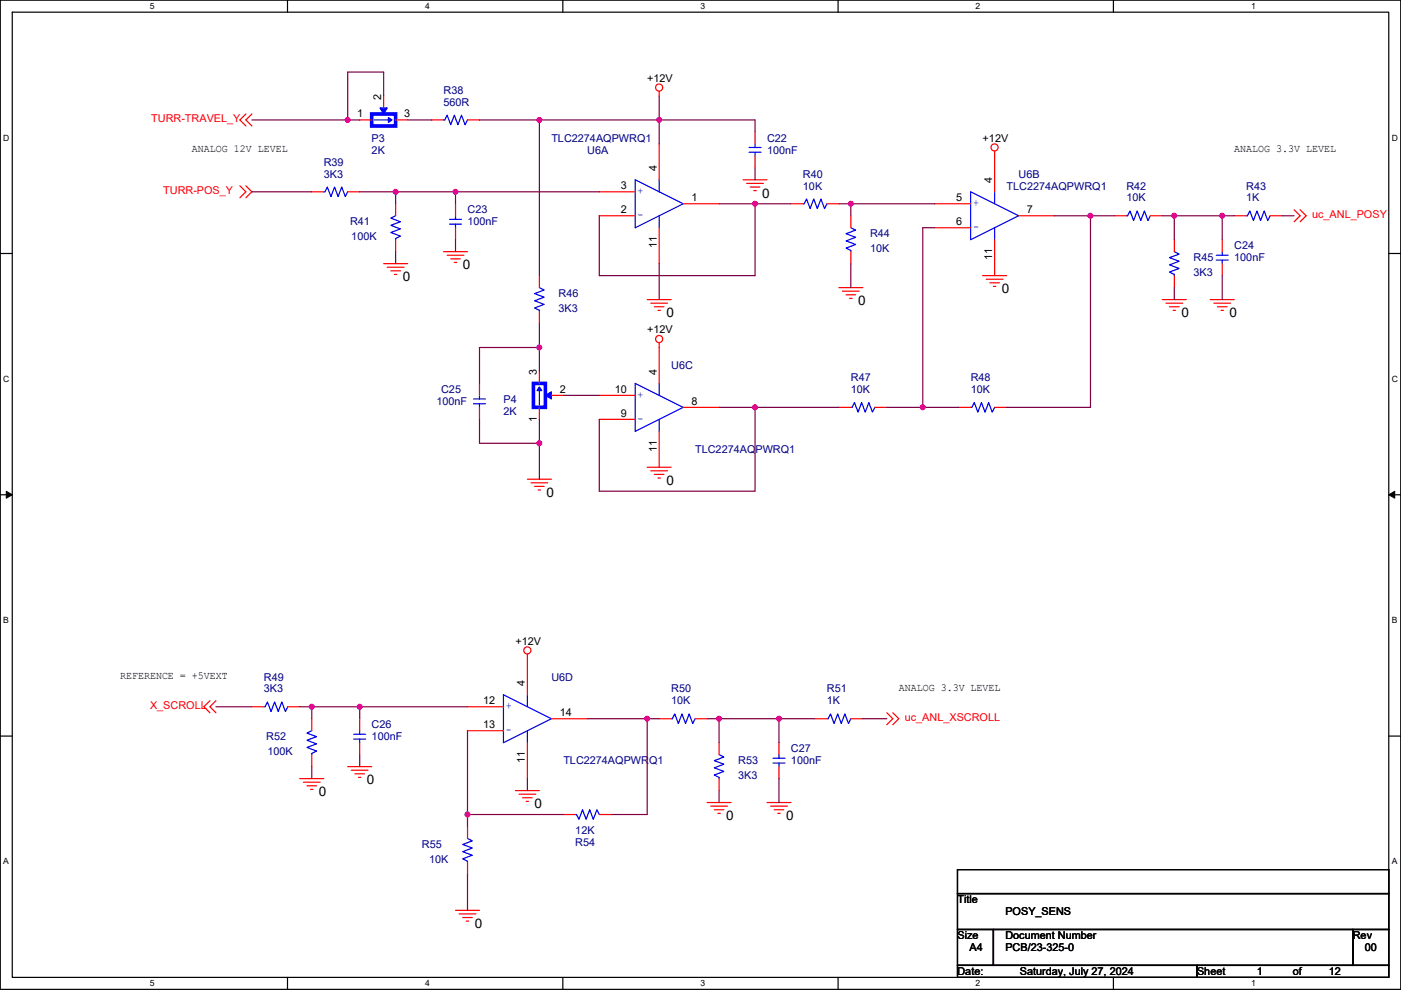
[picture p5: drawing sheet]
<svg xmlns="http://www.w3.org/2000/svg" width="297mm" height="210mm" viewBox="0 0 297 210" stroke-linecap="round" stroke-linejoin="round" font-family="sans-serif">
<path d="M.1 0h296.9v209.8h-296.9zM2.6 2.6h291.8v204.7h-291.8z" fill="none" stroke="#000" stroke-width=".25"/>
<g fill="#fff">
<path d="M31.8 .3h1v2h-1z"/>
<path d="M31.8 207.6h1v2h-1z"/>
</g>
<path d="M61 0v2.6M61 207.3v2.5" fill="none" stroke="#000" stroke-width=".25"/>
<g fill="#fff">
<path d="M90.1 .3h1v2h-1z"/>
<path d="M90.1 207.6h1v2h-1z"/>
</g>
<path d="M119.3 0v2.6M119.3 207.3v2.5" fill="none" stroke="#000" stroke-width=".25"/>
<g fill="#fff">
<path d="M148.5 .3h1v2h-1z"/>
<path d="M148.5 207.6h1v2h-1z"/>
</g>
<path d="M177.7 0v2.6M177.7 207.3v2.5" fill="none" stroke="#000" stroke-width=".25"/>
<g fill="#fff">
<path d="M206.9 .3h1v2h-1z"/>
<path d="M206.9 207.6h1v2h-1z"/>
</g>
<path d="M236.1 0v2.6M236.1 207.3v2.5" fill="none" stroke="#000" stroke-width=".25"/>
<g fill="#fff">
<path d="M265.2 .3h1v2h-1z"/>
<path d="M265.2 207.6h1v2h-1z"/>
<path d="M.7 28.2h1.3v2h-1.3z"/>
<path d="M295.1 28.2h1.3v2h-1.3z"/>
<path d="M.7 79.4h1.3v2h-1.3z"/>
<path d="M295.1 79.4h1.3v2h-1.3z"/>
</g>
<path d="M.1 53.8h2.5M294.4 53.8h2.6" fill="none" stroke="#000" stroke-width=".25"/>
<g fill="#fff">
<path d="M.7 130.5h1.2v2.1h-1.2z"/>
<path d="M295.1 130.5h1.2v2.1h-1.2z"/>
</g>
<path d="M.1 104.9h2.5M294.4 104.9h2.6" fill="none" stroke="#000" stroke-width=".25"/>
<path d="M1.3 104.2l1.3 .7-1.3 .8zM294.4 104.9l1.3-.7v1.5z" fill="#000" stroke="#000" stroke-width=".21"/>
<g fill="#fff">
<path d="M.7 181.7h1.2v2h-1.2z"/>
<path d="M295.1 181.7h1.2v2h-1.2z"/>
</g>
<path d="M.1 156.1h2.5M294.4 156.1h2.6M203 184.4h91.4v5.1h-91.4zM203 189.5h91.4v7.6h-91.4zM203 197.1h7.6v7.7h-7.6zM210.6 197.1h76.2v7.7h-76.2zM286.8 197.1h7.6v7.7h-7.6zM203 204.8h50.8v2.5h-50.8zM253.8 204.8h40.6v2.5h-40.6z" fill="none" stroke="#000" stroke-width=".25"/>
<g fill="none" stroke="#f00" stroke-width=".25">
<path d="M139.8 19.3v1.1M50.9 39.4l1.2 1.3-1.2 1.3M52.1 39.4l1.3 1.3-1.3 1.3M52.1 24.2l-1.2 1.2 1.2 1.3M53.4 24.2l-1.3 1.2 1.3 1.3M76.3 25.4h2.5M81.3 20.4v2.5M83.9 25.4h2.5M91.5 25.4h2.5M99.1 25.4h2.6M139.8 30.5v7.6M157.5 38.1h5.1"/>
<path d="M158.3 38.9h3.6M159.1 39.7h2M160.1 28v2.5M160.1 33.1v2.5M210.9 32v8.7M66.1 40.7h2.5M73.7 40.7h2.6M81.3 55.9h5.1M82.1 56.7h3.6M82.9 57.4h2M83.6 58.2h.5M83.9 43.2v2.6"/>
<path d="M83.9 50.8v2.6M94 53.4h5.1M94.8 54.1h3.6M95.6 54.9h2M96.3 55.7h.5M96.6 43.2v2.6M96.6 48.3v2.5M114.4 58.5v2.5M127.1 40.7h7.6M127.1 45.8h7.6M139.8 48.3v7.6M144.8 43.2h7.7"/>
<path d="M159.8 40.4h.5M167.7 43.2h2.5M175.3 43.2h2.6M180.4 45.8v2.5M180.4 53.4v2.5M198.2 43.2h7.6M198.2 48.3h7.6M208.3 58.5h5.1M209.1 59.2h3.6M209.9 60h2M210.9 50.8v7.7M216 45.8h7.6"/>
<path d="M236.3 45.8h2.5M243.9 45.8h2.5M249 50.8v2.6M249 58.5v2.5M259.1 50.8v2.6M259.1 55.9v2.6M261.7 45.8h2.5M269.3 45.8h2.5M274.4 44.5l1.3 1.3-1.3 1.2M275.7 44.5l1.2 1.3-1.2 1.2M114.4 66.1v2.5M114.4 78.8v2.5"/>
<path d="M137.2 63.5h5.1M138 64.3h3.5M138.7 65.1h2.1M139.5 65.8h.5M139.8 72.7v8.6M177.9 61h5M178.6 61.8h3.6M179.4 62.5h2M180.1 63.3h.6M210.6 60.7h.5M246.4 63.5h5.1M247.2 64.3h3.6"/>
<path d="M248 65.1h2M248.7 65.8h.5M256.6 63.5h5.1M257.4 64.3h3.5M258.1 65.1h2.1M258.9 65.8h.5M101.7 81.3v2.6M101.7 86.4v2.5M114.4 86.4v2.5M116.9 83.9h2.5M127.1 83.9h7.6M127.1 88.9h7.6"/>
<path d="M137.2 99.1h5.1M138 99.9h3.5M139.8 91.5v7.6M144.8 86.4h7.7M177.9 86.4h2.5M185.5 86.4h2.5M203.3 86.4h2.5M210.9 86.4h2.5M111.8 101.6h5.1M112.6 102.4h3.5M113.3 103.2h2.1M114.1 103.9h.5"/>
<path d="M138.7 100.6h2.1M139.5 101.4h.5M111.8 138.7v8.7M44.5 148.6l-1.3 1.3 1.3 1.3M45.8 148.6l-1.3 1.3 1.3 1.3M53.4 149.9h2.5M61 149.9h2.6M66.1 152.4v2.6M76.3 152.4v2.6M76.3 157.5v2.6M99.1 149.9h7.6M99.1 155h7.6"/>
<path d="M111.8 157.5v7.6M116.9 152.4h7.6M139.8 152.4h2.5M147.4 152.4h2.5M152.5 157.5v2.6M165.2 157.5v2.6M172.8 152.4h2.5M180.4 152.4h2.5M188 151.2l1.3 1.2-1.3 1.3M189.3 151.2l1.3 1.2-1.3 1.3M63.6 165.1h5M64.3 165.9h3.6"/>
<path d="M65.1 166.7h2M65.8 167.4h.6M66.1 160.1v2.5M73.7 162.6h5.1M74.5 163.4h3.5M75.2 164.1h2.1M76 164.9h.5M99.1 175.3v2.5M109.3 167.7h5.1M110 168.4h3.6M110.8 169.2h2M111.6 170h.5"/>
<path d="M119.4 172.8h2.6M127.1 172.8h2.5M149.9 170.2h5.1M150.7 171h3.5M151.4 171.7h2.1M152.2 172.5h.5M152.5 165.1v2.6M162.6 170.2h5.1M163.4 171h3.5M164.1 171.7h2.1M164.9 172.5h.5M165.2 162.6v2.5"/>
<path d="M96.6 193.1h5.1M97.3 193.8h3.6M98.1 194.6h2M98.9 195.4h.5M99.1 182.9v2.6"/>
<circle cx="139.7" cy="18.6" r=".76"/>
<circle cx="210.9" cy="31.3" r=".76"/>
<circle cx="139.7" cy="71.9" r=".76"/>
<circle cx="111.8" cy="138" r=".76"/>
</g>
<g fill="none" stroke="#00f" stroke-width=".25">
<path d="M79.3 25.4h3.3M94 25.4h.3l.5-1 .8 2.1 .7-2.1 .8 2.1 .8-2.1 .7 2.1 .5-1.1M134.7 38.1l10.1 5.1-10.1 5.1zM139.8 38.1v2.6M158.8 31.3h2.6M158.8 32.3h2.6M160.1 32.3v.8M160.1 30.5v.8M68.6 40.7h.3l.5-1 .8 2 .7-2 .8 2 .8-2 .7 2 .5-1M83.9 45.8l-1 .5 2 .7-2 .8 2 .8-2 .7 2 .8-1 .5v.2M95.3 46.5h2.6M95.3 47.5h2.6"/>
<path d="M96.6 47.5v.8M96.6 45.8v.7M139.8 45.8v2.5M170.2 43.2h.3l.5-1 .8 2 .7-2 .8 2 .8-2 .7 2 .5-1M180.4 48.3l1 .5-2 .8 2 .7-2 .8 2 .8-2 .7 1 .5v.3M205.8 40.7l10.2 5.1-10.2 5zM210.9 40.7v2.5M210.9 48.3v2.5M238.8 45.8h.3l.5-1.1 .7 2.1 .8-2.1 .8 2.1 .7-2.1 .8 2.1 .5-1M249 53.4l1 .5-2 .8 2 .7-2 .8 2 .7-2 .8 1 .5v.3M257.9 54.1h2.5M257.9 55.2h2.5"/>
<path d="M259.1 55.2v.7M259.1 53.4v.7M264.2 45.8h.3l.5-1.1 .7 2.1 .8-2.1 .8 2.1 .7-2.1 .8 2.1 .5-1M114.4 61l1 .5-2.1 .8 2.1 .7-2.1 .8 2.1 .8-2.1 .7 1.1 .5v.3M100.4 84.6h2.5M100.4 85.6h2.5M101.7 85.6v.8M101.7 83.9v.7M114.4 82.6v3.3M134.7 81.3l10.1 5.1-10.1 5.1zM139.8 81.3v2.6M139.8 88.9v2.6"/>
<path d="M180.4 86.4h.3l.5-1 .7 2 .8-2 .7 2 .8-2 .8 2 .5-1M205.8 86.4h.3l.5-1 .7 2 .8-2 .7 2 .8-2 .8 2 .5-1M55.9 149.9h.3l.5-1 .8 2 .7-2 .8 2 .8-2 .7 2 .5-1M66.1 155l-1 .5 2 .8-2 .7 2 .8-2 .7 2 .8-1 .5v.3M75 155.7h2.5M75 156.8h2.5M76.3 156.8v.7M76.3 155v.7M106.7 147.4l10.2 5-10.2 5.1zM111.8 147.4v2.5M111.8 155v2.5M142.3 152.4h.3l.5-1 .7 2.1 .8-2.1 .7 2.1 .8-2.1 .8 2.1 .5-1.1"/>
<path d="M175.3 152.4h.3l.5-1 .7 2.1 .8-2.1 .8 2.1 .7-2.1 .8 2.1 .5-1.1M99.1 177.8l1 .6-2 .7 2 .8-2 .7 2 .8-2 .8 1 .5v.2M122 172.8h.2l.5 1 .8-2.1 .8 2.1 .7-2.1 .8 2.1 .8-2.1 .5 1.1M152.5 160.1l1 .5-2.1 .7 2.1 .8-2.1 .8 2.1 .7-2.1 .8 1.1 .5v.2M163.9 160.8h2.5M163.9 161.8h2.5M165.2 161.8v.8M165.2 160.1v.7"/>
</g>
<path d="M78.8 24.2h5.1v2.5h-5.1zM113.1 81.3h2.5v5.1h-2.5z" fill="none" stroke="#00f" stroke-width=".76"/>
<g fill="#00f" stroke="#00f" stroke-width=".25">
<path d="M80.6 22.9h1.5l-.8 1.3z" fill-rule="evenodd"/>
<path d="M82.4 24.9l.7 .5-.7 .6z" fill-rule="evenodd"/>
<path d="M115.6 83.9l1.3-.8v1.5z" fill-rule="evenodd"/>
<path d="M114.4 82.1l.5 .7h-1z" fill-rule="evenodd"/>
</g>
<g fill="none" stroke="#800040" stroke-width=".25">
<path d="M53.4 25.4h20.3M73.7 25.4h2.6M81.3 20.4v-5.1h-7.6v10.1M86.4 25.4h5.1M101.7 25.4h12.7M114.4 25.4h25.4M114.4 25.4v33.1M139.8 20.4v5M139.8 25.4v5.1M139.8 25.4h20.3v2.6M160.1 35.6v2.5M53.4 40.7h12.7"/>
<path d="M76.3 40.7h7.6M83.9 40.7h12.7M83.9 40.7v2.5M83.9 53.4v2.5M96.6 40.7h30.5M96.6 40.7v2.5M96.6 50.8v2.6M139.8 55.9v7.6M152.5 43.2h7.6M160.1 43.2v15.3h-33v-12.7M160.1 43.2h7.6M177.9 43.2h2.5"/>
<path d="M180.4 43.2v2.6M180.4 43.2h17.8M180.4 55.9v5.1M198.2 48.3h-2.6v38.1M223.6 45.8h7.6M231.2 45.8v40.6h-17.8M231.2 45.8h5.1M246.4 45.8h2.6M259.1 45.8h-10.1v5M259.1 45.8h2.6M259.1 58.5v5M259.1 45.8v5"/>
<path d="M271.8 45.8h2.6M114.4 68.6v5.1M114.4 73.7h-12.7v7.6M114.4 73.7v5.1M249 61v2.5M101.7 88.9v5.1h12.7M114.4 88.9v5.1M114.4 94v7.6M119.4 83.9h7.7M152.5 86.4h7.6M160.1 86.4h17.8M160.1 86.4v17.8h-33v-15.3"/>
<path d="M188 86.4h7.6M195.6 86.4h7.7M45.8 149.9h7.6M63.6 149.9h2.5M66.1 149.9v2.5M66.1 149.9h10.2M76.3 149.9h22.8M76.3 149.9v2.5M99.1 155v17.8M124.5 152.4h12.7M137.2 152.4h2.6M137.2 152.4v20.4h-7.6"/>
<path d="M149.9 152.4h2.6M152.5 152.4v5.1M152.5 152.4h12.7v5.1M165.2 152.4h7.6M182.9 152.4h5.1M66.1 162.6v2.5M76.3 160.1v2.5M99.1 172.8v2.5M99.1 172.8h20.3M111.8 165.1v2.6M152.5 167.7v2.5M165.2 165.1v5.1"/>
<path d="M99.1 185.5v7.6"/>
</g>
<g fill="#f0f" stroke="#f0f" stroke-width=".25">
<circle cx="73.7" cy="25.4" r=".5"/>
<circle cx="114.3" cy="25.4" r=".5"/>
<circle cx="139.7" cy="25.4" r=".5"/>
<circle cx="96.6" cy="40.7" r=".5"/>
<circle cx="160.1" cy="43.2" r=".5"/>
<circle cx="180.4" cy="43.2" r=".5"/>
<circle cx="231.2" cy="45.7" r=".5"/>
<circle cx="249" cy="45.7" r=".5"/>
<circle cx="195.6" cy="86.4" r=".5"/>
<circle cx="114.3" cy="73.7" r=".5"/>
<circle cx="160.1" cy="86.4" r=".5"/>
<circle cx="114.3" cy="94" r=".5"/>
<circle cx="76.2" cy="149.9" r=".5"/>
<circle cx="137.2" cy="152.4" r=".5"/>
<circle cx="99.1" cy="172.7" r=".5"/>
<circle cx="152.4" cy="152.4" r=".5"/>
<circle cx="83.9" cy="40.7" r=".5"/>
<circle cx="66.1" cy="149.9" r=".5"/>
<circle cx="259.1" cy="45.7" r=".5"/>
<circle cx="165.1" cy="152.4" r=".5"/>
</g>
<g font-size="2.8">
<text x="161.6" y="41.9">0</text>
<text x="85.4" y="59.7">0</text>
<text x="98.1" y="57.1">0</text>
<text x="181.9" y="64.8">0</text>
<text x="212.4" y="62.2">0</text>
<text x="141.3" y="67.3">0</text>
<text x="250.5" y="67.3">0</text>
<text x="260.7" y="67.3">0</text>
<text x="115.9" y="105.4">0</text>
<text x="141.3" y="102.9">0</text>
<text x="77.8" y="166.4">0</text>
<text x="67.6" y="168.9">0</text>
<text x="113.3" y="171.4">0</text>
<text x="154" y="174">0</text>
<text x="166.7" y="174">0</text>
<text x="100.6" y="196.8">0</text>
</g>
<g font-size="2.3">
<text x="137.2" y="17.3">+12V</text>
<text x="80.8" y="21.1" transform="rotate(-90 80.8 21.1)">2</text>
<text x="75.8" y="24.9">1</text>
<text x="85.7" y="24.9">3</text>
<text x="40.7" y="32.3">ANALOG 12V LEVEL</text>
<text x="208.3" y="30">+12V</text>
<text x="261.7" y="32.3">ANALOG 3.3V LEVEL</text>
<text x="131.6" y="40.2">3</text>
<text x="139.2" y="36.4" transform="rotate(-90 139.2 36.4)">4</text>
<text x="210.4" y="38.9" transform="rotate(-90 210.4 38.9)">4</text>
<text x="131.6" y="45.2">2</text>
<text x="146.6" y="42.7">1</text>
<text x="202.8" y="42.7">5</text>
<text x="202.8" y="47.8">6</text>
<text x="217.7" y="45.2">7</text>
<text x="139.2" y="52.7" transform="rotate(-90 139.2 52.7)">11</text>
<text x="210.4" y="55.2" transform="rotate(-90 210.4 55.2)">11</text>
<text x="137.2" y="70.7">+12V</text>
<text x="113.8" y="79.5" transform="rotate(-90 113.8 79.5)">3</text>
<text x="118.7" y="83.3">2</text>
<text x="130.4" y="83.3">10</text>
<text x="139.2" y="79.5" transform="rotate(-90 139.2 79.5)">4</text>
<text x="113.8" y="89.5" transform="rotate(-90 113.8 89.5)">1</text>
<text x="131.6" y="88.4">9</text>
<text x="146.6" y="85.9">8</text>
<text x="139.2" y="95.8" transform="rotate(-90 139.2 95.8)">11</text>
<text x="109.3" y="136.7">+12V</text>
<text x="25.5" y="144.1">REFERENCE = +5VEXT</text>
<text x="102.4" y="149.4">12</text>
<text x="111.3" y="145.6" transform="rotate(-90 111.3 145.6)">4</text>
<text x="190.6" y="146.6">ANALOG 3.3V LEVEL</text>
<text x="102.4" y="154.5">13</text>
<text x="118.7" y="151.9">14</text>
<text x="111.3" y="161.9" transform="rotate(-90 111.3 161.9)">11</text>
<text x="203" y="191.6">Title</text>
<text x="213.2" y="194.1">POSY_SENS</text>
<text x="203" y="199.2">Size</text>
<text x="205.5" y="201.7">A4</text>
<text x="213.2" y="199.2">Document Number</text>
<text x="213.2" y="201.7">PCB/23-325-0</text>
<text x="286.8" y="199.2">Rev</text>
<text x="289.4" y="201.7">00</text>
<text x="203" y="206.8">Date:</text>
<text x="216.2" y="206.8">Saturday, July 27, 2024</text>
<text x="253.8" y="206.8">Sheet</text>
<text x="266.5" y="206.8">1</text>
<text x="274.1" y="206.8">of</text>
<text x="281.7" y="206.8">12</text>
</g>
<g font-size="2.3" fill="#000080">
<text x="94" y="19.9">R38</text>
<text x="94" y="22.4">560R</text>
<text x="68.6" y="35.1">R39</text>
<text x="78.8" y="30">P3</text>
<text x="78.8" y="32.6">2K</text>
<text x="116.9" y="30">TLC2274AQPWRQ1</text>
<text x="124.5" y="32.6">U6A</text>
<text x="162.6" y="30">C22</text>
<text x="162.6" y="32.6">100nF</text>
<text x="68.6" y="37.7">3K3</text>
<text x="170.2" y="37.7">R40</text>
<text x="170.2" y="40.2">10K</text>
<text x="213.4" y="40.2">TLC2274AQPWRQ1</text>
<text x="216" y="37.7">U6B</text>
<text x="238.8" y="40.2">R42</text>
<text x="264.2" y="40.2">R43</text>
<text x="74.2" y="47.8">R41</text>
<text x="99.1" y="45.3">C23</text>
<text x="99.1" y="47.8">100nF</text>
<text x="238.8" y="42.7">10K</text>
<text x="264.2" y="42.7">1K</text>
<text x="74.5" y="50.9">100K</text>
<text x="184.5" y="50.4">R44</text>
<text x="184.5" y="53.4">10K</text>
<text x="261.7" y="52.9">C24</text>
<text x="253" y="55.4">R45</text>
<text x="253" y="58.5">3K3</text>
<text x="261.7" y="55.4">100nF</text>
<text x="118.4" y="63.1">R46</text>
<text x="118.4" y="66.1">3K3</text>
<text x="93.5" y="83.4">C25</text>
<text x="142.3" y="78.3">U6C</text>
<text x="180.4" y="80.8">R47</text>
<text x="180.4" y="83.4">10K</text>
<text x="205.8" y="80.8">R48</text>
<text x="205.8" y="83.4">10K</text>
<text x="92.5" y="85.9">100nF</text>
<text x="106.7" y="85.4">P4</text>
<text x="106.7" y="87.9">2K</text>
<text x="147.4" y="96.1">TLC2274AQPWRQ1</text>
<text x="55.9" y="144.3">R49</text>
<text x="55.9" y="146.9">3K3</text>
<text x="116.9" y="144.3">U6D</text>
<text x="142.3" y="146.9">R50</text>
<text x="142.3" y="149.4">10K</text>
<text x="175.3" y="146.9">R51</text>
<text x="175.3" y="149.4">1K</text>
<text x="78.8" y="154.5">C26</text>
<text x="56.4" y="157">R52</text>
<text x="56.7" y="160.1">100K</text>
<text x="78.8" y="157">100nF</text>
<text x="167.7" y="159.6">C27</text>
<text x="119.4" y="162.1">TLC2274AQPWRQ1</text>
<text x="156.5" y="162.1">R53</text>
<text x="156.5" y="165.2">3K3</text>
<text x="167.7" y="162.1">100nF</text>
<text x="89.5" y="179.9">R55</text>
<text x="122" y="179.4">R54</text>
<text x="122" y="176.8">12K</text>
<text x="91" y="182.9">10K</text>
</g>
<g font-size="2.3" fill="#f00">
<text x="32.1" y="26">TURR-TRAVEL_Y</text>
<text x="34.6" y="41.2">TURR-POS_Y</text>
<text x="278.2" y="46.3">uc_ANL_POSY</text>
<text x="31.8" y="150.4">X_SCROLL</text>
<text x="191.8" y="153">uc_ANL_XSCROLL</text>
</g>
<g font-size="2.3" fill="#00f">
<text x="135.2" y="41.2">+</text>
<text x="135.2" y="46.3">-</text>
<text x="206.3" y="43.8">+</text>
<text x="206.3" y="48.9">-</text>
<text x="135.2" y="89.5">-</text>
<text x="135.2" y="84.4">+</text>
<text x="107.2" y="155.5">-</text>
<text x="107.2" y="150.5">+</text>
</g>
<g font-size="1.8">
<text x="31.8" y="1.9">5</text>
<text x="90.1" y="1.9">4</text>
<text x="148.5" y="1.9">3</text>
<text x="206.9" y="1.9">2</text>
<text x="265.2" y="1.9">1</text>
<text x=".7" y="29.8">D</text>
<text x="295.1" y="29.8">D</text>
<text x=".7" y="81">C</text>
<text x="295.1" y="81">C</text>
<text x=".7" y="132.2">B</text>
<text x="295.1" y="132.2">B</text>
<text x=".7" y="183.3">A</text>
<text x="295.1" y="183.3">A</text>
<text x="31.8" y="209.2">5</text>
<text x="90.1" y="209.2">4</text>
<text x="148.5" y="209.2">3</text>
<text x="206.9" y="209.2">2</text>
<text x="265.2" y="209.2">1</text>
</g>
</svg>
